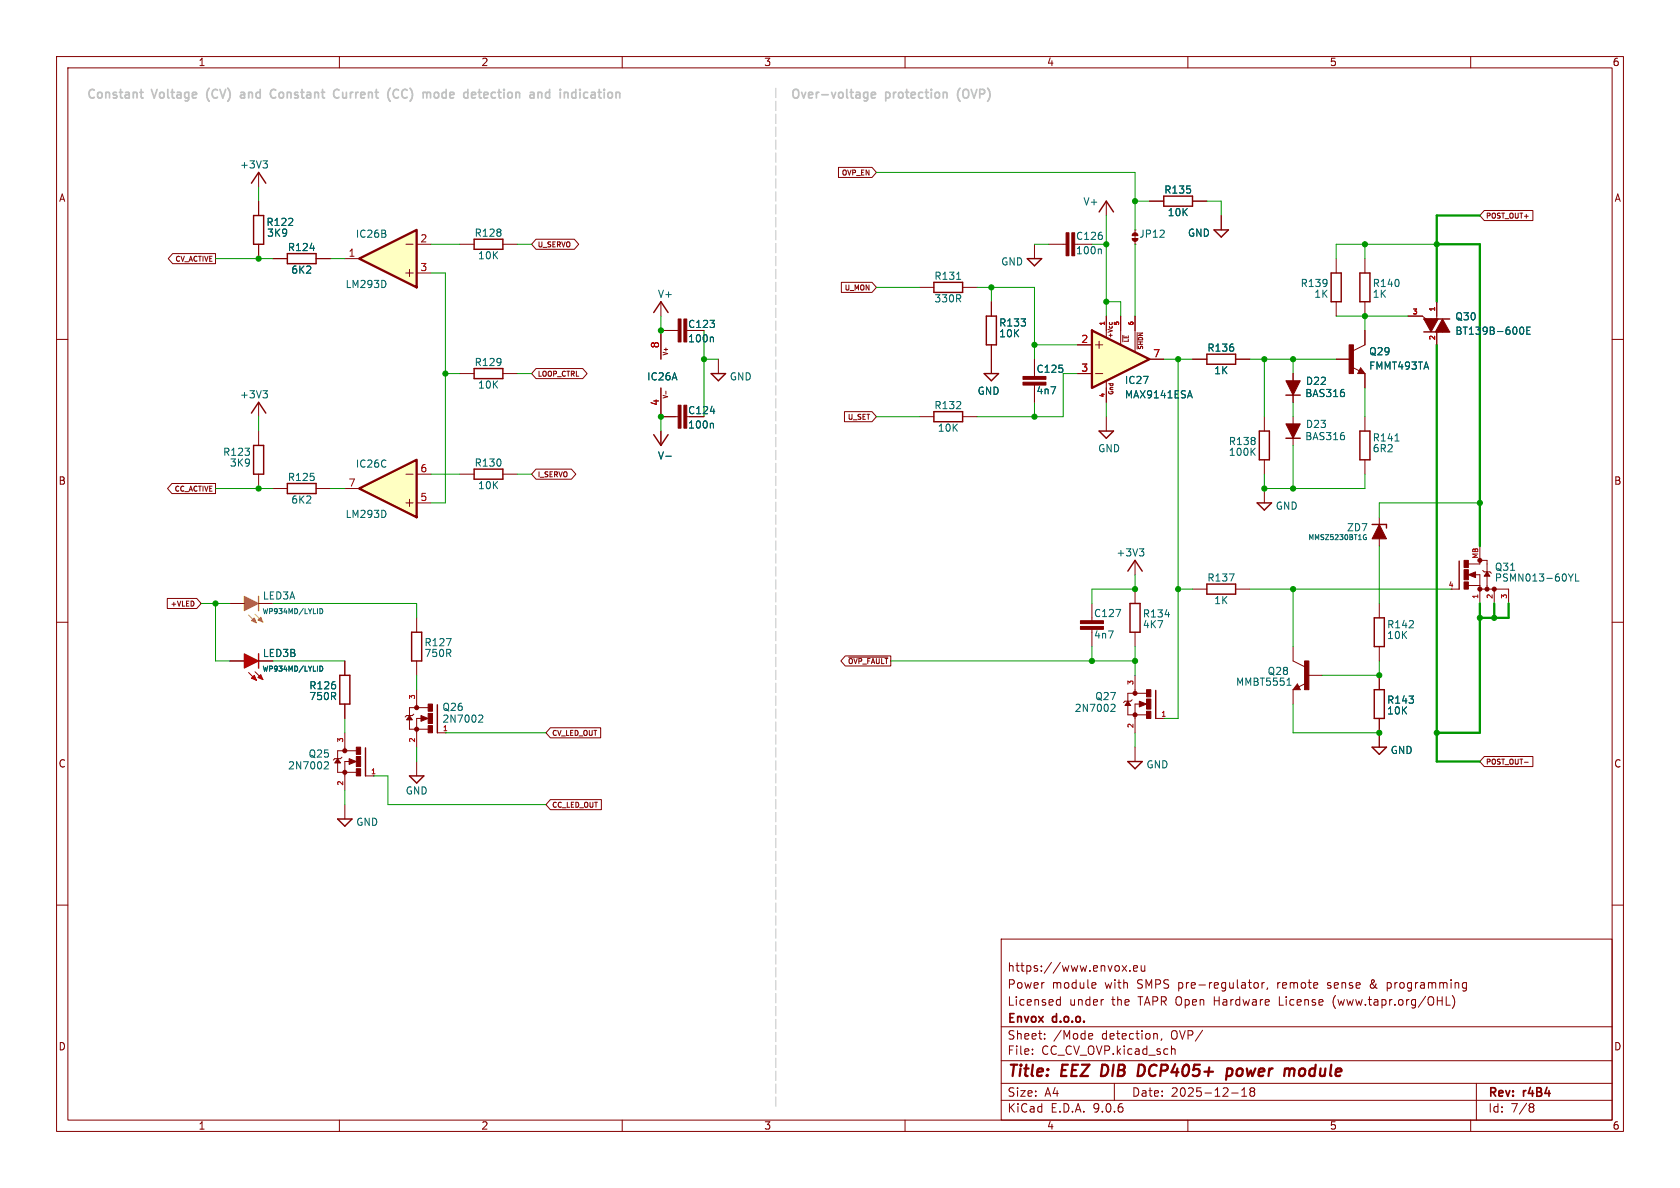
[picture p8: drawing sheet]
<svg xmlns="http://www.w3.org/2000/svg" width="297mm" height="210mm" viewBox="0 0 297 210" stroke-linecap="round" stroke-linejoin="round" font-family="sans-serif">
<g fill="none" stroke="#840000" stroke-width=".18">
<path d="M10 10h277v190h-277zM12 12h273v186h-273zM60 10v2M110 10v2M160 10v2M210 10v2M260 10v2M195.6 35.6v2.5M248.9 55.9h2.6l.6 .5M254 53.3v3.1M254 58.4v2.6M10 60h2"/>
<path d="M45.7 71.1v2.6M45.7 76.2v2.5M81.3 66h2.5M88.9 66h2.5M175.3 63.5v2.5M182.9 63.5v2.5M182.9 68.6v2.5M285 60h2M45.7 83.8v2.6M81.3 83.8h2.5M88.9 83.8h2.5M243.8 91.4v5.1"/>
<path d="M10 110h2M243.8 106.7v2.5M243.8 114.3v2.5M285 110h2M10 160h2M177 166h108v32h-108zM186.9 177.6h.6M186.9 176.8h.6M187.5 176.2v1.5M193.2 173.7l.5 .1v.3l-.7 .1M193.7 174.6l-.5 .1M195 176.7h.1"/>
<path d="M198.4 170.7l.8 1M199.2 170.7l-.8 1M199.7 171.6v.1M200.4 171.2l.7-.1-.1-.3-.4-.1-.2 .2 .1 .7h.5M201.7 170.7l.1 .9 .4 .1 .2-.1M202.4 170.7v1M221.8 173.8l.4-.1 .3 .3v.4l-.3 .3-.4-.1-.1-.2v-.4zM223.1 173.7v1M223.5 173.7l-.3 .1-.1 .2M224.1 174.6l-.1 .3M235.7 176.6v1M242.3 174.1v.5"/>
<path d="M245.2 174.6l.5 .1M245.2 173.7v1.5M245.7 173.7l-.5 .1M255.7 176.2v1.5h.7M256.8 176.1a1.74 1.74 0 0 1-.1 2.2M258.8 173.7l.4 .1M259.2 174.6l-.4 .1M259.2 173.7v1.2l-.2 .3M285 160h2M60 198v2M110 198v2M160 198v2"/>
<path d="M177 194.5h108M177 191.5h108M177 187.5h108M177 181.5h108M182.5 186.3v.1M182.5 185.5v.1M184.7 183.6v.1M184.7 182.8v.1M192.7 182.7l.4 .1 .1 .3-.7 .1M193.1 183.6l-.4 .1M197 191.5v3M204.4 182.7l.2 .2v.8"/>
<path d="M205.4 183.6l-.2 .3M207.2 185.5h.5v.9M210 198v2M217.7 193.2h1.2M219.5 193.8h.9M219.5 192.7l.5-.4v1.5M221 192.4v.3l.2 .2M221.2 192.9l-.2 .3v.5l.2 .1 .5-.1 .1-.2-.1-.4-.2-.2M221.2 192.9h.3M221.7 192.4l.1 .3-.3 .2M260 198v2M261 191.5v6.5"/>
<path d="M270.6 195.1l.4 .1 .2 .2-.3 .3M270.6 195.7h.3M270.9 195.7l.2 .2 .1 .4-.2 .2-.4 .1"/>
</g>
<path d="M194.9 188.2l-.3 2h.5M201.4 188.2l.7 .1M202.1 189.9l-.5 .3h-.5M217 189l.2-.1 .5 .1 .2 .3-.1 .5a.66 .66 0 0 1-1 .3M217 188.9l-.3 2M228.6 188.9l.3 .3-.2 1" fill="none" stroke="#840000" stroke-width=".4"/>
<path d="M194.3 37.5l1.3-1.9 1.2 1.9M251.7 56.4h4.6M251.7 58.7h4.6M44.4 73l1.3-1.9 1.3 1.9M44.8 78.7h1.8v5.1h-1.8zM83.8 65.2h5.1v1.7h-5.1zM174 66h2.5l-1.2 1.3zM83.8 82.9h5.1v1.8h-5.1zM242.6 92.7h2.5v.6M243 109.2h1.7v5.1h-1.7z" fill="none" stroke="#840000" stroke-width=".25"/>
<path d="M268.7 58.1l.3-.3a.68 .68 0 0 1 .4 .7 .68 .68 0 0 1-.4 .6l-.3-.3M269.9 58.4h.4M270.5 57.8h-.6v1.3h.6M46.5 69.1h.8l-.5 .5M47 69.6l.3 .2v.3l-.3 .2M241.4 95h.2l-.1 .4-.4-.1" fill="none" stroke="#006464" stroke-width=".18"/>
<g fill="#840000" stroke="#840000" stroke-width=".18">
<path d="M180.8 66.5h4.1v.6h-4.1z"/>
<path d="M180.8 67.6h4.1v.5h-4.1z"/>
<path d="M243.8 92.7l1.3 2.6h-2.5z"/>
<path d="M251.7 56.4h2.6l-1.3 2.3z"/>
<path d="M255 56.4l1.3 2.3h-2.6z"/>
</g>
<path d="M63.5 86.4l10.2-5.1v10.1z" fill="#ffffc2"/>
<g fill="none" stroke="#840000" stroke-width=".18">
<path d="M81.3 43.2h2.5M88.9 43.2h2.5M116.8 58.4h3.1M175.3 53.3v2.6M236.2 45.7v2.6M236.2 53.3v2.6M241.3 45.7v2.6M241.3 53.3v2.6M241.3 58.4v2.6l-2 1M162.6 73.7h2.5M170.2 73.7h2.5M175.3 61v2.5"/>
<path d="M228.6 73.7v5M236.2 63.5h2.6M239.1 64.9l1.2 .6M240.5 65l.8 1h-1.3zM241.3 66v2.6M61 86.4h2.5M71.8 88.9h1.2M71.8 83.8h1.2M72.4 88.3v1.2M73.7 88.9h2.5M73.7 83.8h2.5M223.5 86.4v2.5"/>
<path d="M261.6 96.5v3.2h-2M261.6 99.1h1.3v5M243.8 119.4v2.5M256.5 104.1h1.5M259.6 103.5h2M260.7 101.6h.9v5.1M261.6 104.1h5.1v2.6M262.1 100.8l.3 .3h1l.3 .2M264.2 104.1v2.6M243.8 127v2.5"/>
</g>
<path d="M63.5 86.4l10.2-5.1v10.1z" fill="none" stroke="#840000" stroke-width=".41"/>
<path d="M125.9 59.6l.2 .2v.6M237.6 77.1v.5M68.2 90.5v.7M277.3 101.5l.4 .6M277.7 102.1v.6M278.1 101.5l-.4 .6M278.5 101.5v1.2h.6" fill="none" stroke="#006464" stroke-width=".18"/>
<path d="M83.8 42.3h5.1v1.8h-5.1zM174.4 55.9h1.7v5.1h-1.7zM235.3 48.3h1.8v5h-1.8zM240.4 48.3h1.8v5h-1.8zM165.1 72.8h5.1v1.7h-5.1zM227.3 77.5h2.6M240.5 65.5l.2 .3h-.4l.2-.5 .5 .6h-.7M222.2 88.9h2.6l-1.3 1.3zM258 99.2v4.9M243 121.9h1.7v5.1h-1.7z" fill="none" stroke="#840000" stroke-width=".25"/>
<g fill="#840000" stroke="#840000" stroke-width=".18">
<path d="M258.8 99.1h.8v1.2h-.8z"/>
<path d="M258.8 100.7h.8v1.8h-.8z"/>
<path d="M258.8 102.9h.8v1.2h-.8z"/>
<path d="M259.6 101.6l1.3-.5v1z"/>
<path d="M262.9 101.1l.5 .8h-1z"/>
<path d="M238.5 61h.8v5h-.8z"/>
<path d="M227.3 74.9h2.6l-1.3 2.6z"/>
<path d="M120.9 56.4h.5v4.1h-.5z"/>
<path d="M119.9 56.4h.5v4.1h-.5z"/>
<circle cx="261.6" cy="99.1" r=".36"/>
<circle cx="261.6" cy="104.1" r=".36"/>
<circle cx="262.9" cy="104.1" r=".36"/>
<circle cx="264.2" cy="104.1" r=".36"/>
</g>
<path d="M63.5 45.7l10.2-5.1v10.2z" fill="#ffffc2"/>
<g fill="none" stroke="#840000" stroke-width=".18">
<path d="M45.7 30.5v2.5M203.2 35.6h2.5M210.8 35.6h2.6M215.9 38.1v2.5M61 45.7h2.5M71.8 48.3h1.2M71.8 43.2h1.2M72.4 47.6v1.3M73.7 48.3h2.5M73.7 43.2h2.5M116.8 53.3v2.6M116.8 58.4v5.1"/>
<path d="M200.7 40.6h.1M200.7 43.2h.1M200.7 40.6v2.6M116.8 68.6v5.1M116.8 76.2v2.5M117.7 69.1v.6M200.7 104.1v2.6M200.7 111.8v2.5"/>
</g>
<path d="M63.5 45.7l10.2-5.1v10.2z" fill="none" stroke="#840000" stroke-width=".41"/>
<path d="M46.5 28.4h.8l-.5 .5M47 28.9l.3 .3v.3l-.3 .2M68.2 49.9v.6M117.7 80.7h1M206 108.7h.8" fill="none" stroke="#006464" stroke-width=".18"/>
<path d="M44.4 32.4l1.3-1.9 1.3 1.9M205.7 34.7h5.1v1.7h-5.1zM115.6 55.2l1.2-1.9 1.3 1.9M214.6 40.6h2.6l-1.3 1.3zM115.6 76.8l1.2 1.9 1.3-1.9M199.8 106.7h1.7v5.1h-1.7z" fill="none" stroke="#840000" stroke-width=".25"/>
<g fill="#840000" stroke="#840000" stroke-width=".18">
<path d="M200.3 41.3l.5-.1 .3 .2 .1 .3h-1z"/>
<path d="M200.2 42.2h.5v.5l-.4-.2z"/>
<path d="M200.7 42.2h.5l-.2 .3-.3 .2z"/>
</g>
<path d="M193 58.4l10.2 5.1-10.2 5.1z" fill="#ffffc2"/>
<path d="M193 58.4l10.2 5.1-10.2 5.1z" fill="none" stroke="#840000" stroke-width=".41"/>
<g fill="none" stroke="#840000" stroke-width=".18">
<path d="M45.7 35.6v2.5M45.7 43.2v2.5M48.3 45.7h2.5M55.9 45.7h2.5M162.6 50.8h2.5M170.2 50.8h2.5M182.9 43.2v2.5M185.4 43.2h3.1M195.6 55.9v3.8M196.2 57l-.1 .2M196.6 57v.2M198.1 55.9v5.1"/>
<path d="M198.5 59.3v1.1M200.7 55.9v6.3M201 58.8v2.9M116.8 73.7h3.1M127 63.5v2.5M190.5 61h2.5M190.5 66h2.5M193.7 61h1.2M193.7 66h1.2M194.3 60.3v1.3M195.6 67.3v3.8M195.6 73.7v2.5"/>
<path d="M203.2 63.5h2.5M210.8 63.5h2.6M218.4 63.5h2.6M223.5 73.7v2.5M241.3 73.7v2.5M48.3 86.4h2.5M55.9 86.4h2.5M200.7 99.1v2.5M223.5 81.3v2.5M241.3 81.3v2.5M61 116.8v2.6M73.7 109.2v2.6"/>
<path d="M73.7 116.8v2.6M193 106.7v2.5M193 111.8v2.5M200.7 119.4v3.2M210.8 104.1h2.6M218.4 104.1h2.6M228.6 114.3v2.5l2 1.1M231.1 119.4h2.6M60.5 133.9l-.3 .2h-1l-.3 .3M61 124.5v2.5M61 129.5v3.2M61.8 134.6h-.8v5.1"/>
<path d="M63 132.7h-3.3v3.8h3.3M64.6 137.2h1.4M73.2 126.2l-.3 .3h-1l-.3 .2M73.7 121.9v3.2M73.7 134.6v2.6M74.5 127h-.8v5.1M75.7 125.1h-3.3v3.8h3.3M77.3 129.5h1.4M200.2 123.7l-.3 .3h-1l-.3 .2M200.7 132.1v2.5M201.5 124.5h-.8v5M202.7 122.6h-3.3v3.8h3.3"/>
<path d="M204.3 127h1.4M228.6 121.9v2.6M229.4 120.9l.5 1h-1.3zM230.8 120.8l-1.2 .6M243.8 129.5v2.6M61 142.2v2.6"/>
</g>
<g fill="none" stroke="#006464" stroke-width=".18">
<path d="M54.8 43.9h.8M169.1 49.4h.7M194.5 44l.2 .2v.7M125.6 72.7h.8M125.9 74.8l.2 .2v.7M210.4 69.1l.4 1.2M221.4 79.8l.5 .7M221.9 79.2l-.7 .8M246.6 78h.7M201.4 97h.8l-.4 .5M202 97.5l.2 .2v.3l-.2 .3M78.9 112.9h.9l-.6 1.3"/>
<path d="M197.3 107.7h.8l-.5 1.3M217.3 101.5h.9l-.6 1.2M227.9 119.9v1.2M58 134.8v.4l-.7 .7h.8M84.8 126.4l.4 .1 .2 .3-.8 .9h.8M197.1 124.6v.4l-.8 .8h.8M227.5 121.1h.7"/>
</g>
<g fill="#840000" stroke="#840000" stroke-width=".18">
<path d="M120.9 71.6h.5v4.1h-.5z"/>
<path d="M119.9 71.6h.5v4.1h-.5z"/>
<path d="M188.5 41.1h.5v4.1h-.5z"/>
<path d="M189.5 41.1h.5v4.1h-.5z"/>
<path d="M75.7 124.5h.8v1.2h-.8z"/>
<path d="M75.7 126.1h.8v1.8h-.8z"/>
<path d="M75.7 128.3h.8v1.2h-.8z"/>
<path d="M74.4 126.5l1.3 .5-1.3 .5z"/>
<path d="M72.4 126.5l.5 .8h-1z"/>
<path d="M230.6 116.8h.8v5.1h-.8z"/>
<path d="M202.7 121.9h.8v1.3h-.8z"/>
<path d="M202.7 123.6h.8v1.7h-.8z"/>
<path d="M202.7 125.7h.8v1.3h-.8z"/>
<path d="M201.4 124l1.3 .5-1.3 .5z"/>
<path d="M199.4 124l.5 .7h-1z"/>
<path d="M191 109.7h4.1v.5h-4.1z"/>
<path d="M191 110.7h4.1v.6h-4.1z"/>
<path d="M63 132.1h.8v1.3h-.8z"/>
<path d="M63 133.7h.8v1.8h-.8z"/>
<path d="M63 135.9h.8v1.3h-.8z"/>
<path d="M61.7 134.1l1.3 .5-1.3 .5z"/>
<path d="M59.7 134.1l.5 .8h-1z"/>
<circle cx="73.7" cy="125.1" r=".36"/>
<circle cx="73.7" cy="128.9" r=".36"/>
<circle cx="200.7" cy="122.6" r=".36"/>
<circle cx="200.7" cy="126.4" r=".36"/>
<circle cx="61" cy="132.7" r=".36"/>
<circle cx="61" cy="136.5" r=".36"/>
</g>
<g fill="none" stroke="#840000" stroke-width=".25">
<path d="M44.8 38.1h1.8v5.1h-1.8zM50.8 44.8h5.1v1.8h-5.1zM165.1 49.9h5.1v1.8h-5.1zM181.6 45.7h2.5l-1.2 1.3zM125.7 66h2.6l-1.3 1.3zM194.3 76.2h2.5l-1.2 1.3zM213.4 62.6h5v1.8h-5zM222.6 76.2h1.8v5.1h-1.8zM240.4 76.2h1.8v5.1h-1.8zM50.8 85.5h5.1v1.7h-5.1zM60.1 119.4h1.7v5.1h-1.7zM72.8 111.8h1.7v5h-1.7z"/>
<path d="M199.4 101l1.3-1.9 1.2 1.9M213.4 103.3h5v1.7h-5zM64.6 132.2v5M72.4 137.2h2.5l-1.2 1.2zM77.3 124.6v4.9M199.4 134.6h2.5l-1.2 1.3zM204.3 122v5M229.4 121.4l-.2 .3h.4l-.2-.5-.5 .6h.7M242.6 132.1h2.5l-1.3 1.3zM59.7 144.8h2.5l-1.2 1.3z"/>
</g>
<path d="M43.2 105.4l2.5 1.3-2.5 1.3z" fill="#c2c200"/>
<path d="M43.2 105.4l2.5 1.3-2.5 1.3zM43.9 108.7l1.4 1.4M45.1 108.6l1.4 1.4" fill="none" stroke="#c2c200" stroke-width=".18"/>
<path d="M45.7 105.4v2.6" fill="none" stroke="#c2c200" stroke-width=".25"/>
<g fill="#c2c200" stroke="#c2c200" stroke-width=".18">
<path d="M44.4 109.7l.6-.5 .3 .9z"/>
<path d="M45.6 109.6l.5-.5 .4 .9z"/>
</g>
<g fill="none" stroke="#840000" stroke-width=".18">
<path d="M45.7 35.6v2.5M148.2 29.6h6l.7 .9-.7 .9h-6zM203.2 35.6h2.5M210.8 35.6h2.6M215.9 38.1v2.5M262.4 37.2h8.6v1.8h-8.6l-.8-.9zM30.5 44.8h7.6v1.8h-7.6l-.8-.9zM45.7 43.2v2.5M48.3 45.7h2.5M55.9 45.7h2.5M94.8 42.3h6.7l.8 .9-.8 .9h-6.7l-.8-.9zM119.4 58.4h-2.6v5.1"/>
<path d="M148.7 49.9h5.5l.7 .9-.7 .9h-5.5zM175.3 53.3v2.6M195.6 55.9v2.5M198.1 55.9v2.5M200.7 55.9v2.5M241.3 58.4v2.6M248.9 55.9h2.6M254 53.3v2.6M254 58.4v2.6M94.8 65.2h8.2l.8 .8-.8 .9h-8.2l-.8-.9zM116.8 68.6v5.1h2.6M116.8 76.2v2.5"/>
<path d="M149.3 72.8h4.9l.7 .9-.7 .8h-4.9zM175.3 61v5M182.9 63.5v2.5M182.9 68.6v2.5M190.5 61h2.5M190.5 66h2.5M195.6 68.6v2.5M203.2 63.5h2.5M210.8 63.5h2.6M218.4 63.5h2.6M228.6 66v5.1M236.2 63.5h2.6"/>
<path d="M241.3 66v2.6M30.4 85.5h7.7v1.7h-7.7l-.8-.8zM94.8 82.9h6.2l.8 .9-.8 .9h-6.2l-.8-.9zM29.6 105.8h5.2l.8 .9-.8 .9h-5.2zM40.6 106.7h2.6M40.6 116.8h2.6M45.7 106.7h2.6M45.7 116.8h2.6M61 116.8v2.6M149.4 116h8.1v1.7h-8.1l-.7-.9zM150 116.2h7M243.8 119.4v2.5"/>
<path d="M61 124.5v2.5M97.3 128.7h8.9v1.7h-8.9l-.8-.9zM243.8 127v5.1M262.4 133.7h8.6v1.8h-8.6l-.8-.9zM269.5 134.7h.7M97.3 141.4h9v1.7h-9l-.8-.9z"/>
</g>
<path d="M54.8 43.9h.8M125.9 59.6l.2 .2v.6M268.7 58.1l.3-.3a.68 .68 0 0 1 .4 .7 .68 .68 0 0 1-.4 .6l-.3-.3M269.9 58.4h.4M270.5 57.8h-.6v1.3h.6M125.6 72.7h.8M125.9 74.8l.2 .2v.7M210.4 69.1l.4 1.2M237.6 69.4v.6M117.7 80.7h1M56.6 107.6a.45 .45 0 0 1 .5 .4 .45 .45 0 0 1-.5 .5zM56.6 117.8a.45 .45 0 0 1 .5 .4 .45 .45 0 0 1-.5 .4z" fill="none" stroke="#006464" stroke-width=".18"/>
<path d="M43.9 118.9l1.4 1.4M45.1 118.7l1.4 1.4" fill="none" stroke="#c20000" stroke-width=".18"/>
<path d="M45.7 115.6v2.5" fill="none" stroke="#c20000" stroke-width=".25"/>
<g fill="#c20000" stroke="#c20000" stroke-width=".18">
<path d="M44.4 119.9l.6-.5 .3 .9z"/>
<path d="M45.6 119.8l.5-.5 .4 .8z"/>
<path d="M43.2 115.6l2.5 1.2-2.5 1.3z"/>
</g>
<path d="M227.3 69.9h2.6" fill="none" stroke="#840000" stroke-width=".25"/>
<path d="M227.3 67.3h2.6l-1.3 2.6z" fill="#840000" stroke="#840000" stroke-width=".18"/>
<path d="M137.2 195.6v-180.4" fill="none" stroke="#c2c2c2" stroke-width=".18" stroke-dasharray="1.7 .6"/>
<g fill="none" stroke="#009600" stroke-width=".18">
<path d="M45.7 33v2.6M154.9 30.5h45.8v10.1M195.6 38.1v17.8M200.7 35.6h2.5M213.4 35.6h2.5v2.5M38.1 45.7h10.2M58.4 45.7h2.6M76.2 48.3h2.5v40.6h-2.5M76.2 43.2h5.1M91.4 43.2h2.6M116.8 55.9v2.5M124.5 58.4v15.3"/>
<path d="M154.9 50.8h7.7M172.7 50.8h10.2v12.7M175.3 50.8v2.5M182.9 43.2h2.5M193 43.2h2.6M195.6 53.3h2.5v2.6M200.7 43.2v12.7M236.2 55.9h12.7M241.3 43.2v2.5M241.3 55.9v2.5M254 43.2h-17.8v2.5M45.7 73.7v2.5"/>
<path d="M78.7 66h2.6M91.4 66h2.6M116.8 73.7v2.5M124.5 63.5h2.5M154.9 73.7h7.7M182.9 71.1v2.6M182.9 61h7.6M190.5 66h-2.5v7.7h-15.3M195.6 71.1v2.6M205.7 63.5h5.1M208.3 63.5v63.5h-2.6M221 63.5h15.2"/>
<path d="M223.5 63.5v10.2M228.6 63.5v2.5M228.6 71.1v2.6M228.6 78.7v7.7M241.3 68.6v5.1M38.1 86.4h10.2M58.4 86.4h2.6M76.2 83.8h5.1M91.4 83.8h2.6M223.5 83.8v2.6h17.8v-2.6M243.8 96.5v10.2M261.6 88.9h-17.8v2.5"/>
<path d="M35.6 106.7h5M38.1 106.7v10.1h2.5M48.3 106.7h25.4v2.5M48.3 116.8h12.7M73.7 119.4v2.5M157.5 116.8h43.2M193 114.3v2.5M200.7 101.6v2.5h-7.7v2.6M200.7 114.3v5.1M208.3 104.1h2.5M221 104.1h35.5M228.6 104.1v10.2"/>
<path d="M243.8 116.8v2.6h-10.1M61 127v2.5M61 139.7v2.5M66 137.2h2.6v5h27.9M73.7 132.1v2.5M78.7 129.5h17.8M200.7 129.5v2.6M228.6 124.5v5h15.2"/>
</g>
<path d="M261.6 38.1h-7.6v15.2M254 43.2h7.6v53.3M254 61v73.6h7.6M261.6 106.7v22.8h-7.6M264.2 106.7v2.5M266.7 106.7v2.5h-5.1" fill="none" stroke="#009600" stroke-width=".41"/>
<g fill="none" stroke="#c2c2c2" stroke-width=".3">
<path d="M24.7 16.3h.6M25 17.3h.3M42.6 16.4l.4-.1 .2 .2M43.2 16.7h-.5a.3 .3 0 0 0-.2 .3 .3 .3 0 0 0 .2 .3h.5M48.1 15.9l.4-.1 .3 .1M48.8 17.2l-.3 .1h-.4M59.6 15.8l.3 .1M59.9 17.2l-.3 .1M60.6 16.3v.8l.1 .2h.3M69.8 15.9l.4-.1 .3 .1M70.5 17.2l-.3 .1h-.4M76.8 16.6l.3-.3 .3 .1 .2 .2v.4l-.2 .3h-.3l-.3-.3"/>
<path d="M84.5 16.3h.6M84.8 17.3h.3M85.8 16.3l-.3 .2v.6l.3 .2M86.3 16.7l-.8 .1M97.2 16.4l-.5-.1-.3 .3v.4l.2 .3h.6M97.2 15.8v1.5M103.9 16.4l-.4-.1-.3 .3v.4l.1 .3h.6M153.3 16.3l.1 .1M153.4 16.3l-.1 1.4M153.4 17.3h-.1M154.1 16.8l.7-.1-.1-.3-.4-.1-.2 .2v.8h.6"/>
</g>
<g fill="#009600" stroke="#009600" stroke-width=".18">
<circle cx="38.1" cy="106.7" r=".46"/>
<circle cx="45.7" cy="86.4" r=".46"/>
<circle cx="254" cy="129.5" r=".46"/>
<circle cx="243.8" cy="129.5" r=".46"/>
<circle cx="261.6" cy="88.9" r=".46"/>
<circle cx="264.2" cy="109.2" r=".46"/>
<circle cx="261.6" cy="109.2" r=".46"/>
<circle cx="243.8" cy="119.4" r=".46"/>
<circle cx="200.7" cy="35.6" r=".46"/>
<circle cx="195.6" cy="43.2" r=".46"/>
<circle cx="195.6" cy="53.3" r=".46"/>
<circle cx="223.5" cy="63.5" r=".46"/>
<circle cx="208.3" cy="63.5" r=".46"/>
<circle cx="200.7" cy="116.8" r=".46"/>
<circle cx="200.7" cy="104.1" r=".46"/>
<circle cx="182.9" cy="73.7" r=".46"/>
<circle cx="193" cy="116.8" r=".46"/>
<circle cx="182.9" cy="61" r=".46"/>
<circle cx="175.3" cy="50.8" r=".46"/>
<circle cx="45.7" cy="45.7" r=".46"/>
<circle cx="78.7" cy="66" r=".46"/>
<circle cx="116.8" cy="58.4" r=".46"/>
<circle cx="124.5" cy="63.5" r=".46"/>
<circle cx="116.8" cy="73.7" r=".46"/>
<circle cx="241.3" cy="55.9" r=".46"/>
<circle cx="228.6" cy="63.5" r=".46"/>
<circle cx="241.3" cy="43.2" r=".46"/>
<circle cx="254" cy="43.2" r=".46"/>
<circle cx="223.5" cy="86.4" r=".46"/>
<circle cx="228.6" cy="86.4" r=".46"/>
<circle cx="208.3" cy="104.1" r=".46"/>
<circle cx="228.6" cy="104.1" r=".46"/>
</g>
<g font-size="2.8" fill="#840000">
<text x="178" y="190.9">Title:</text>
<text x="187.7" y="190.9">EEZ</text>
<text x="195.5" y="190.9">DIB</text>
<text x="202.8" y="190.9">DCP405+</text>
<text x="219.3" y="190.9">power</text>
<text x="230.3" y="190.9">module</text>
</g>
<g font-size="2.1" fill="#c2c2c2">
<text x="15.2" y="17.5">Constant</text>
<text x="27" y="17.5">Voltage</text>
<text x="37.2" y="17.5">(CV)</text>
<text x="43.8" y="17.5">and</text>
<text x="49.8" y="17.5">Constant</text>
<text x="61.5" y="17.5">Current</text>
<text x="71.7" y="17.5">(CC)</text>
<text x="78.5" y="17.5">mode</text>
<text x="86.4" y="17.5">detection</text>
<text x="98.7" y="17.5">and</text>
<text x="104.6" y="17.5">indication</text>
<text x="139.7" y="17.5">Over-voltage</text>
<text x="156.6" y="17.5">protection</text>
<text x="169.9" y="17.5">(OVP)</text>
</g>
<g font-size="2.1" fill="#840000">
<text x="178" y="172">https://www.envox.eu</text>
<text x="178" y="178">Licensed</text>
<text x="178" y="175">Power</text>
<text x="185.9" y="175">module</text>
<text x="189" y="178">under</text>
<text x="195.4" y="175">with</text>
<text x="196.6" y="178">the</text>
<text x="201.2" y="175">SMPS pre-regulator,</text>
<text x="201.4" y="178">TAPR Open</text>
<text x="215" y="178">Hardware</text>
<text x="226.2" y="175">remote</text>
<text x="226.7" y="178">License</text>
<text x="235.2" y="175">sense</text>
<text x="236.3" y="178">(www.tapr.org/OHL)</text>
<text x="242.9" y="175">&amp;</text>
<text x="246" y="175">programming</text>
<text x="178" y="184">Sheet:</text>
<text x="178" y="181.2">Envox</text>
<text x="186.2" y="181.2">d.o.o.</text>
<text x="186.2" y="184">/Mode</text>
<text x="194.8" y="184">detection,</text>
<text x="207.2" y="184">OVP/</text>
<text x="178" y="186.7">File:</text>
<text x="184.1" y="186.7">CC_CV_OVP.kicad_sch</text>
<text x="178" y="196.9">KiCad</text>
<text x="178" y="194.1">Size:</text>
<text x="184.7" y="194.1">A4</text>
<text x="185.7" y="196.9">E.D.A.</text>
<text x="193.3" y="196.9">9.0.6</text>
<text x="200" y="194.1">Date:</text>
<text x="207" y="194.1">2025-12-18</text>
<text x="263" y="194.3">Rev:</text>
<text x="263" y="196.9">Id:</text>
<text x="267.1" y="196.9">7/8</text>
<text x="269.4" y="194.3">r4B4</text>
</g>
<g font-size="1.8" fill="#840000">
<text x="35" y="11.9">1</text>
<text x="85" y="11.9">2</text>
<text x="135" y="11.9">3</text>
<text x="185" y="11.9">4</text>
<text x="235" y="11.9">5</text>
<text x="285" y="11.9">6</text>
<text x="10.3" y="35.9">A</text>
<text x="285.3" y="35.9">A</text>
<text x="121.5" y="58.2">C123</text>
<text x="121.5" y="73.4">C124</text>
<text x="10.3" y="85.9">B</text>
<text x="285.3" y="85.9">B</text>
<text x="10.3" y="135.9">C</text>
<text x="285.3" y="135.9">C</text>
<text x="10.3" y="185.9">D</text>
<text x="285.3" y="185.9">D</text>
<text x="35" y="199.9">1</text>
<text x="85" y="199.9">2</text>
<text x="135" y="199.9">3</text>
<text x="185" y="199.9">4</text>
<text x="235" y="199.9">5</text>
<text x="285" y="199.9">6</text>
</g>
<g font-size="1.8" fill="#006464">
<text x="42.3" y="30">+3V3</text>
<text x="205.7" y="34.4">R135</text>
<text x="47" y="40.1">R122</text>
<text x="191.4" y="36.5">V+</text>
<text x="206.3" y="38.4">10K</text>
<text x="47.1" y="42">3K9</text>
<text x="50.8" y="44.6">R124</text>
<text x="62.8" y="42.2">IC26B</text>
<text x="83.8" y="42">R128</text>
<text x="84.4" y="46">10K</text>
<text x="176.9" y="47.1">GND</text>
<text x="190.1" y="42.6">C126</text>
<text x="190.1" y="45.1">100n</text>
<text x="201.3" y="42.2">JP12</text>
<text x="209.9" y="42">GND</text>
<text x="51.4" y="48.6">6K2</text>
<text x="61" y="51.1">LM293D</text>
<text x="116.2" y="52.8">V+</text>
<text x="165.1" y="49.7">R131</text>
<text x="165.1" y="53.7">330R</text>
<text x="229.8" y="50.9">R139</text>
<text x="232.3" y="52.8">1K</text>
<text x="242.6" y="50.9">R140</text>
<text x="242.6" y="52.8">1K</text>
<text x="176.5" y="57.9">R133</text>
<text x="176.5" y="59.8">10K</text>
<text x="257.2" y="56.8">Q30</text>
<text x="257.2" y="59.4">BT139B-600E</text>
<text x="83.8" y="64.9">R129</text>
<text x="121.5" y="60.7">100n</text>
<text x="213.3" y="62.4">R136</text>
<text x="241.9" y="63">Q29</text>
<text x="241.9" y="65.5">FMMT493TA</text>
<text x="42.3" y="70.6">+3V3</text>
<text x="84.4" y="68.9">10K</text>
<text x="114.3" y="67.4">IC26A</text>
<text x="128.9" y="67.4">GND</text>
<text x="172.7" y="70">GND</text>
<text x="183.1" y="66.1">C125</text>
<text x="183.1" y="69.9">4n7</text>
<text x="198.8" y="68.1">IC27</text>
<text x="198.8" y="70.6">MAX9141ESA</text>
<text x="214.6" y="66.4">1K</text>
<text x="230.6" y="70.4">BAS316</text>
<text x="230.8" y="68.2">D22</text>
<text x="121.5" y="76">100n</text>
<text x="165.1" y="72.5">R132</text>
<text x="165.7" y="76.5">10K</text>
<text x="230.8" y="75.9">D23</text>
<text x="39.3" y="80.8">R123</text>
<text x="40.5" y="82.7">3K9</text>
<text x="62.8" y="82.9">IC26C</text>
<text x="83.8" y="82.7">R130</text>
<text x="116.2" y="81.4">V-</text>
<text x="194" y="80.1">GND</text>
<text x="217.1" y="78.9">R138</text>
<text x="217.1" y="80.8">100K</text>
<text x="230.6" y="78">BAS316</text>
<text x="242.6" y="78.2">R141</text>
<text x="242.6" y="80.1">6R2</text>
<text x="50.8" y="85.2">R125</text>
<text x="51.4" y="89.2">6K2</text>
<text x="84.4" y="86.7">10K</text>
<text x="61" y="91.8">LM293D</text>
<text x="225.4" y="90.3">GND</text>
<text x="238" y="94.1">ZD7</text>
<text x="197.3" y="98.6">+3V3</text>
<text x="264.2" y="101.1">Q31</text>
<text x="46.4" y="106.2">LED3A</text>
<text x="213.3" y="103">R137</text>
<text x="214.6" y="107">1K</text>
<text x="264.2" y="103">PSMN013-60YL</text>
<text x="193.3" y="109.3">C127</text>
<text x="193.3" y="113.1">4n7</text>
<text x="201.9" y="109.4">R134</text>
<text x="201.9" y="111.3">4K7</text>
<text x="245.1" y="111.3">R142</text>
<text x="245.1" y="113.2">10K</text>
<text x="46.4" y="116.3">LED3B</text>
<text x="74.9" y="114.4">R127</text>
<text x="74.9" y="116.3">750R</text>
<text x="224" y="119.5">Q28</text>
<text x="54.6" y="122.1">R126</text>
<text x="54.6" y="124">750R</text>
<text x="78.1" y="125.9">Q26</text>
<text x="193.5" y="124">Q27</text>
<text x="218.4" y="121.4">MMBT5551</text>
<text x="245.1" y="124.6">R143</text>
<text x="78.1" y="128">2N7002</text>
<text x="189.9" y="126">2N7002</text>
<text x="245.1" y="126.5">10K</text>
<text x="50.8" y="136.2">2N7002</text>
<text x="54.5" y="134.1">Q25</text>
<text x="202.6" y="136">GND</text>
<text x="245.8" y="133.5">GND</text>
<text x="71.6" y="140.7">GND</text>
<text x="62.9" y="146.2">GND</text>
</g>
<g font-size="1.8" fill="#a90000">
<text x="61.5" y="45.5">1</text>
<text x="74.2" y="42.9">2</text>
<text x="74.2" y="48">3</text>
<text x="116.6" y="61.7" transform="rotate(-90 116.6 61.7)">8</text>
<text x="191.1" y="60.7">2</text>
<text x="191.1" y="65.8">3</text>
<text x="203.8" y="63.2">7</text>
<text x="116.6" y="71.8" transform="rotate(-90 116.6 71.8)">4</text>
<text x="74.2" y="83.6">6</text>
<text x="61.5" y="86.1">7</text>
<text x="74.2" y="88.6">5</text>
</g>
<g font-size="1.2" fill="#840000">
<text x="148.7" y="31.2">OVP_EN</text>
<text x="262.6" y="38.8">POST_OUT+</text>
<text x="30.8" y="46.5">CV_ACTIVE</text>
<text x="95" y="43.9">U_SERVO</text>
<text x="149.2" y="51.5">U_MON</text>
<text x="95" y="66.8">LOOP_CTRL</text>
<text x="149.7" y="74.4">U_SET</text>
<text x="30.7" y="87.1">CC_ACTIVE</text>
<text x="95" y="84.6">I_SERVO</text>
<text x="30" y="107.4">+VLED</text>
<text x="149.8" y="117.6">~{OVP_FAULT}</text>
<text x="97.5" y="130.3">CV_LED_OUT</text>
<text x="262.6" y="135.4">POST_OUT-</text>
<text x="97.5" y="143">CC_LED_OUT</text>
</g>
<g font-size="1.2" fill="#a90000">
<text x="249.6" y="55.6">3</text>
<text x="253.7" y="55.2" transform="rotate(-90 253.7 55.2)">1</text>
<text x="253.7" y="60.3" transform="rotate(-90 253.7 60.3)">2</text>
<text x="261.4" y="98.9" transform="rotate(-90 261.4 98.9)">MB</text>
<text x="256" y="103.9">4</text>
<text x="261.4" y="106" transform="rotate(-90 261.4 106)">1</text>
<text x="263.9" y="106" transform="rotate(-90 263.9 106)">2</text>
<text x="266.4" y="106" transform="rotate(-90 266.4 106)">3</text>
<text x="73.4" y="123.8" transform="rotate(-90 73.4 123.8)">3</text>
<text x="200.4" y="121.2" transform="rotate(-90 200.4 121.2)">3</text>
<text x="60.7" y="131.4" transform="rotate(-90 60.7 131.4)">3</text>
<text x="73.4" y="131.4" transform="rotate(-90 73.4 131.4)">2</text>
<text x="78.2" y="129.3">1</text>
<text x="200.4" y="128.8" transform="rotate(-90 200.4 128.8)">2</text>
<text x="205.2" y="126.7">1</text>
<text x="65.5" y="136.9">1</text>
<text x="60.7" y="139" transform="rotate(-90 60.7 139)">2</text>
</g>
<g font-size="1.2" fill="#006464">
<text x="231.2" y="95.7">MMSZ5230BT1G</text>
<text x="46.3" y="108.8">WP934MD/LYLID</text>
<text x="46.3" y="118.9">WP934MD/LYLID</text>
</g>
<g font-size="1.1" fill="#a90000">
<text x="195.3" y="57.7" transform="rotate(-90 195.3 57.7)">1</text>
<text x="197.9" y="57.7" transform="rotate(-90 197.9 57.7)">5</text>
<text x="200.4" y="57.7" transform="rotate(-90 200.4 57.7)">6</text>
<text x="195.3" y="70.4" transform="rotate(-90 195.3 70.4)">4</text>
</g>
<g font-size="1.1" fill="#840000">
<text x="196.9" y="59.9" transform="rotate(-90 196.9 59.9)">+Vcc</text>
<text x="118.3" y="63" transform="rotate(-90 118.3 63)">V+</text>
<text x="199.7" y="60.7" transform="rotate(-90 199.7 60.7)">~{LE}</text>
<text x="202.3" y="61.9" transform="rotate(-90 202.3 61.9)">~{SHDN}</text>
<text x="118.3" y="70.6" transform="rotate(-90 118.3 70.6)">V-</text>
<text x="197" y="69.9" transform="rotate(-90 197 69.9)">Gnd</text>
</g>
</svg>
